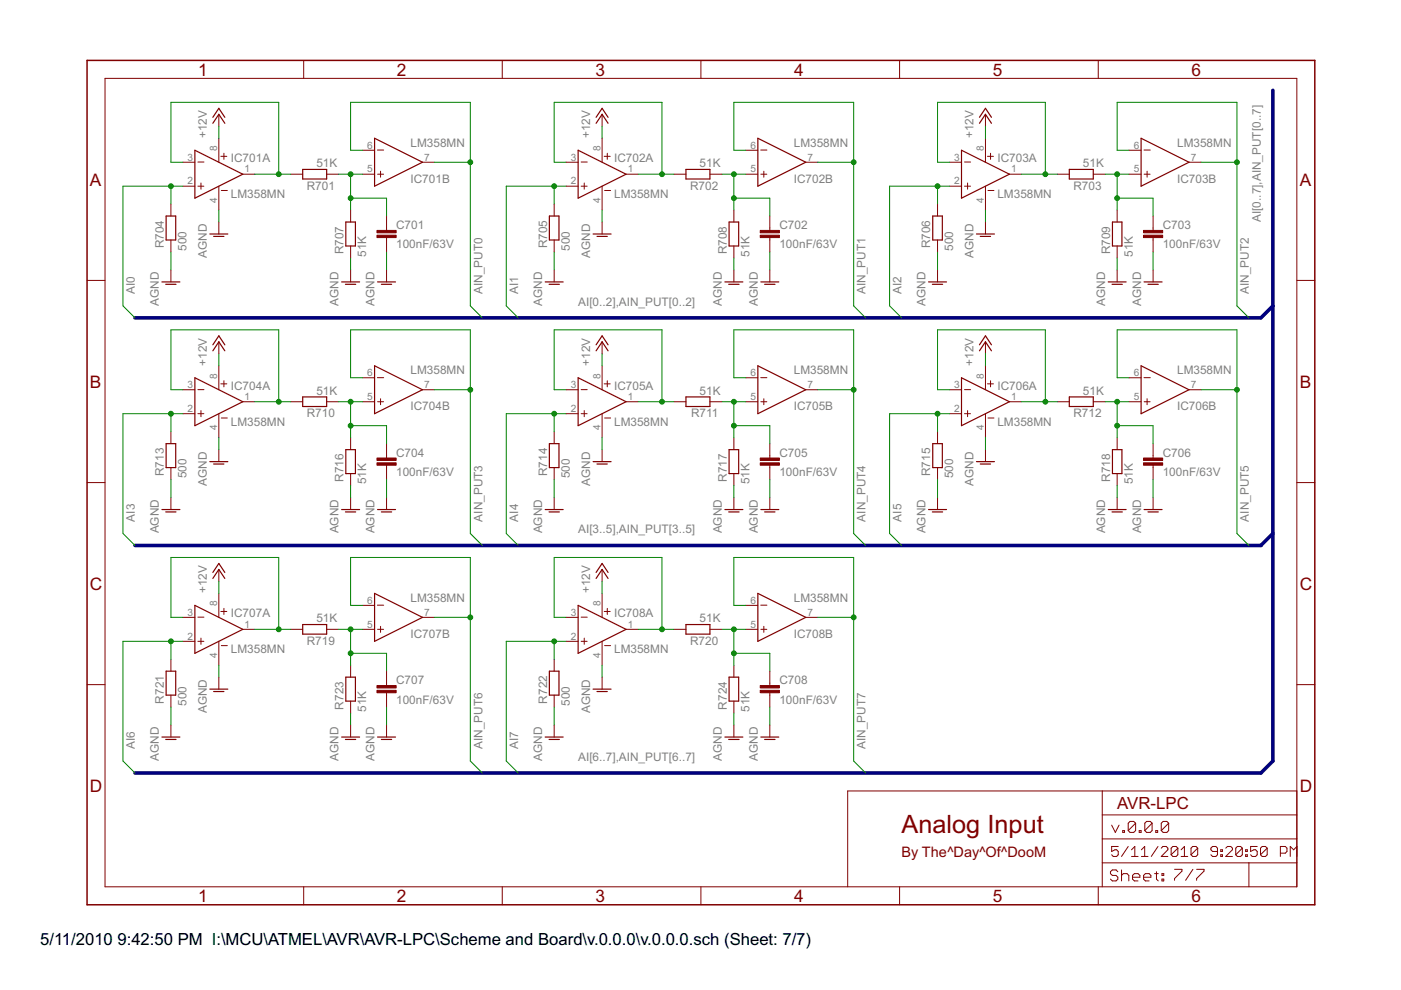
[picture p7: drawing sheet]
<svg xmlns="http://www.w3.org/2000/svg" width="297mm" height="210mm" viewBox="0 0 297 210" stroke-linecap="round" stroke-linejoin="round" font-family="sans-serif">
<g fill="#800000" stroke="#800000" stroke-width=".21">
<path d="M275 182.9v5.1z"/>
<path d="M275 177.9v5z"/>
<path d="M275 172.8v5.1z"/>
<path d="M275 167.7v5.1z"/>
<path d="M179.7 167.7v20.3z"/>
<path d="M179.7 167.7h54z"/>
<path d="M233.7 167.7h41.3z"/>
<path d="M264.8 182.9v5.1z"/>
<path d="M264.8 182.9h10.2z"/>
<path d="M233.7 182.9h31.1z"/>
<path d="M233.7 182.9v5.1z"/>
<path d="M233.7 177.9v5z"/>
<path d="M233.7 177.9h41.3z"/>
<path d="M233.7 172.8v5.1z"/>
<path d="M233.7 172.8h41.3z"/>
<path d="M233.7 167.7v5.1z"/>
<path d="M235.7 174.9l.8 1.6z"/>
<path d="M237.3 174.9l-.8 1.6z"/>
<path d="M238 176.1v.4z"/>
<path d="M238 176.1h.4z"/>
<path d="M238.4 176.1v.4z"/>
<path d="M238 176.5h.4z"/>
<path d="M239.2 174.5v1.6z"/>
<path d="M239.2 174.5l.4-.3z"/>
<path d="M239.6 174.2h.8z"/>
<path d="M240.4 174.2l.4 .3z"/>
<path d="M240.8 174.5v1.6z"/>
<path d="M240.4 176.5l.4-.4z"/>
<path d="M239.6 176.5h.8z"/>
<path d="M239.2 176.1l.4 .4z"/>
<path d="M239.2 176.1l1.6-1.6z"/>
<path d="M241.5 176.1v.4z"/>
<path d="M241.5 176.1h.4z"/>
<path d="M241.9 176.1v.4z"/>
<path d="M241.5 176.5h.4z"/>
<path d="M242.7 174.5v1.6z"/>
<path d="M242.7 174.5l.4-.3z"/>
<path d="M243.1 174.2h.8z"/>
<path d="M243.9 174.2l.4 .3z"/>
<path d="M244.3 174.5v1.6z"/>
<path d="M244.3 176.1l-.4 .4z"/>
<path d="M243.1 176.5h.8z"/>
<path d="M242.7 176.1l.4 .4z"/>
<path d="M244.3 174.5l-1.6 1.6z"/>
<path d="M245 176.1v.4z"/>
<path d="M245 176.1h.4z"/>
<path d="M245.4 176.1v.4z"/>
<path d="M245 176.5h.4z"/>
<path d="M246.2 174.5v1.6z"/>
<path d="M246.2 174.5l.4-.3z"/>
<path d="M246.6 174.2h.8z"/>
<path d="M247.4 174.2l.4 .3z"/>
<path d="M247.8 174.5v1.6z"/>
<path d="M247.8 176.1l-.4 .4z"/>
<path d="M246.6 176.5h.8z"/>
<path d="M246.2 176.1l.4 .4z"/>
<path d="M246.2 176.1l1.6-1.6z"/>
<path d="M235.7 179.5h1.4z"/>
<path d="M235.7 179.5v1z"/>
<path d="M235.7 180.5l.7-.3z"/>
<path d="M236.4 180.2h.3z"/>
<path d="M236.7 180.2l.4 .3z"/>
<path d="M237.1 180.5v.7z"/>
<path d="M237.1 181.2l-.4 .4z"/>
<path d="M236 181.6h.7z"/>
<path d="M235.7 181.2l.3 .4z"/>
<path d="M239.2 179.5l-1.4 2.1z"/>
<path d="M240.6 179.5l-.7 .7z"/>
<path d="M240.6 179.5v2.1z"/>
<path d="M239.9 181.6h1.4z"/>
<path d="M242 180.2l.7-.7z"/>
<path d="M242.7 179.5v2.1z"/>
<path d="M242 181.6h1.4z"/>
<path d="M245.5 179.5l-1.4 2.1z"/>
<path d="M246.2 181.6h1.4z"/>
<path d="M247.6 180.2l-1.4 1.4z"/>
<path d="M247.6 179.8v.4z"/>
<path d="M247.3 179.5l.3 .3z"/>
<path d="M246.5 179.5h.8z"/>
<path d="M246.5 179.5l-.3 .3z"/>
<path d="M248.3 179.8v1.4z"/>
<path d="M248.7 179.5l-.4 .3z"/>
<path d="M248.7 179.5h.7z"/>
<path d="M249.4 179.5l.3 .3z"/>
<path d="M249.7 179.8v1.4z"/>
<path d="M249.7 181.2l-.3 .4z"/>
<path d="M248.7 181.6h.7z"/>
<path d="M248.3 181.2l.4 .4z"/>
<path d="M248.3 181.2l1.4-1.4z"/>
<path d="M251.1 179.5l-.7 .7z"/>
<path d="M251.1 179.5v2.1z"/>
<path d="M250.4 181.6h1.4z"/>
<path d="M252.5 179.8v1.4z"/>
<path d="M252.5 179.8l.4-.3z"/>
<path d="M252.9 179.5h.7z"/>
<path d="M253.6 179.5l.3 .3z"/>
<path d="M253.9 179.8v1.4z"/>
<path d="M253.9 181.2l-.3 .4z"/>
<path d="M252.9 181.6h.7z"/>
<path d="M252.5 181.2l.4 .4z"/>
<path d="M252.5 181.2l1.4-1.4z"/>
<path d="M256.7 181.2l.4 .4z"/>
<path d="M257.1 181.6h.7z"/>
<path d="M258.1 181.2l-.3 .4z"/>
<path d="M258.1 179.8v1.4z"/>
<path d="M257.8 179.5l.3 .3z"/>
<path d="M257.1 179.5h.7z"/>
<path d="M257.1 179.5l-.4 .3z"/>
<path d="M256.7 179.8v.4z"/>
<path d="M256.7 180.2l.4 .3z"/>
<path d="M257.1 180.5h1z"/>
<path d="M258.8 180.2h.4z"/>
<path d="M259.2 180.2v.3z"/>
<path d="M258.8 180.5h.4z"/>
<path d="M258.8 180.2v.3z"/>
<path d="M258.8 181.2h.4z"/>
<path d="M259.2 181.2v.4z"/>
<path d="M258.8 181.6h.4z"/>
<path d="M258.8 181.2v.4z"/>
<path d="M259.9 181.6h1.4z"/>
<path d="M259.9 181.6l1.4-1.4z"/>
<path d="M261.3 179.8v.4z"/>
<path d="M260.9 179.5l.4 .3z"/>
<path d="M260.2 179.5h.7z"/>
<path d="M260.2 179.5l-.3 .3z"/>
<path d="M262 179.8v1.4z"/>
<path d="M262.3 179.5l-.3 .3z"/>
<path d="M262.3 179.5h.7z"/>
<path d="M263 179.5l.4 .3z"/>
<path d="M263.4 179.8v1.4z"/>
<path d="M263.4 181.2l-.4 .4z"/>
<path d="M262.3 181.6h.7z"/>
<path d="M262 181.2l.3 .4z"/>
<path d="M262 181.2l1.4-1.4z"/>
<path d="M264.1 180.2h.4z"/>
<path d="M264.5 180.2v.3z"/>
<path d="M264.1 180.5h.4z"/>
<path d="M264.1 180.2v.3z"/>
<path d="M264.1 181.2h.4z"/>
<path d="M264.5 181.2v.4z"/>
<path d="M264.1 181.6h.4z"/>
<path d="M264.1 181.2v.4z"/>
<path d="M265.2 179.5h1.4z"/>
<path d="M265.2 179.5v1z"/>
<path d="M265.2 180.5l.7-.3z"/>
<path d="M265.9 180.2h.3z"/>
<path d="M266.2 180.2l.4 .3z"/>
<path d="M266.6 180.5v.7z"/>
<path d="M266.6 181.2l-.4 .4z"/>
<path d="M265.5 181.6h.7z"/>
<path d="M265.2 181.2l.3 .4z"/>
<path d="M267.3 179.8v1.4z"/>
<path d="M267.3 179.8l.3-.3z"/>
<path d="M267.6 179.5h.7z"/>
<path d="M268.3 179.5l.4 .3z"/>
<path d="M268.7 179.8v1.4z"/>
<path d="M268.7 181.2l-.4 .4z"/>
<path d="M267.6 181.6h.7z"/>
<path d="M267.3 181.2l.3 .4z"/>
<path d="M267.3 181.2l1.4-1.4z"/>
<path d="M271.5 179.5v2.1z"/>
<path d="M271.5 179.5h1z"/>
<path d="M272.5 179.5l.4 .3z"/>
<path d="M272.9 179.8v.7z"/>
<path d="M272.9 180.5l-.4 .4z"/>
<path d="M271.5 180.9h1z"/>
<path d="M273.6 179.5v2.1z"/>
<path d="M273.6 179.5l.7 .7z"/>
<path d="M275 179.5l-.7 .7z"/>
<path d="M275 179.5v2.1z"/>
<path d="M249 184.3h1.6z"/>
<path d="M250.6 184.3v.4z"/>
<path d="M250.6 184.7l-1.6 1.6z"/>
<path d="M249 186.3v.3z"/>
<path d="M252.9 184.3l-1.5 2.3z"/>
<path d="M253.7 184.3h1.6z"/>
<path d="M255.3 184.3v.4z"/>
<path d="M255.3 184.7l-1.6 1.6z"/>
<path d="M253.7 186.3v.3z"/>
<path d="M236.6 184.4l.4 .4z"/>
<path d="M235.8 184.4h.8z"/>
<path d="M235.4 184.8l.4-.4z"/>
<path d="M235.4 184.8v.4z"/>
<path d="M235.4 185.2l.4 .4z"/>
<path d="M235.8 185.6h.8z"/>
<path d="M236.6 185.6l.4 .4z"/>
<path d="M237 186v.4z"/>
<path d="M237 186.4l-.4 .4z"/>
<path d="M235.8 186.8h.8z"/>
<path d="M235.4 186.4l.4 .4z"/>
<path d="M237.8 184.4v2.4z"/>
<path d="M237.8 185.6l.4-.4z"/>
<path d="M238.2 185.2h.8z"/>
<path d="M239 185.2l.3 .4z"/>
<path d="M239.3 185.6v1.2z"/>
<path d="M240.5 186.8h.8z"/>
<path d="M240.1 186.4l.4 .4z"/>
<path d="M240.1 185.6v.8z"/>
<path d="M240.1 185.6l.4-.4z"/>
<path d="M240.5 185.2h.8z"/>
<path d="M241.3 185.2l.4 .4z"/>
<path d="M241.7 185.6v.4z"/>
<path d="M240.1 186h1.6z"/>
<path d="M242.8 186.8h.8z"/>
<path d="M242.5 186.4l.3 .4z"/>
<path d="M242.5 185.6v.8z"/>
<path d="M242.5 185.6l.3-.4z"/>
<path d="M242.8 185.2h.8z"/>
<path d="M243.6 185.2l.4 .4z"/>
<path d="M244 185.6v.4z"/>
<path d="M242.5 186h1.5z"/>
<path d="M245.2 184.8v1.6z"/>
<path d="M245.2 186.4l.4 .4z"/>
<path d="M244.8 185.2h.8z"/>
<path d="M246.4 185.2h.3z"/>
<path d="M246.7 185.2v.4z"/>
<path d="M246.4 185.6h.3z"/>
<path d="M246.4 185.2v.4z"/>
<path d="M246.4 186.4h.3z"/>
<path d="M246.7 186.4v.4z"/>
<path d="M246.4 186.8h.3z"/>
<path d="M246.4 186.4v.4z"/>
<path d="M22.3 16.6v171.4z"/>
<path d="M18.5 59.5h3.8z"/>
<path d="M18.5 102.3h3.8z"/>
<path d="M18.5 145.2h3.8z"/>
<path d="M22.3 188h252.7z"/>
<path d="M64.4 188v3.8z"/>
<path d="M106.5 188v3.8z"/>
<path d="M148.6 188v3.8z"/>
<path d="M190.7 188v3.8z"/>
<path d="M232.9 188v3.8z"/>
<path d="M275 16.6v171.4z"/>
<path d="M275 59.5h3.8z"/>
<path d="M275 102.3h3.8z"/>
<path d="M275 145.2h3.8z"/>
<path d="M22.3 16.6h252.7z"/>
<path d="M64.4 12.8v3.8z"/>
<path d="M106.5 12.8v3.8z"/>
<path d="M148.6 12.8v3.8z"/>
<path d="M190.7 12.8v3.8z"/>
<path d="M232.9 12.8v3.8z"/>
<path d="M36.2 50.9v2.5z"/>
<path d="M36.2 43.3v2.5z"/>
<path d="M69.3 36.9h2.5z"/>
<path d="M61.6 36.9h2.6z"/>
<path d="M82 45.8v2.5z"/>
<path d="M82 50.9v2.5z"/>
<path d="M82 48.3v.8z"/>
<path d="M82 50.4v.5z"/>
<path d="M74.3 52.2v2.5z"/>
<path d="M74.3 44.5v2.6z"/>
<path d="M74.3 57.2v2.6z"/>
<path d="M82 57.2v2.6z"/>
<path d="M36.2 57.2v2.6z"/>
<path d="M117.5 50.9v2.5z"/>
<path d="M117.5 43.3v2.5z"/>
<path d="M150.5 36.9h2.6z"/>
<path d="M142.9 36.9h2.5z"/>
<path d="M163.2 45.8v2.5z"/>
<path d="M163.2 50.9v2.5z"/>
<path d="M163.2 48.3v.8z"/>
<path d="M163.2 50.4v.5z"/>
<path d="M155.6 52.2v2.5z"/>
<path d="M155.6 44.5v2.6z"/>
<path d="M155.6 57.2v2.6z"/>
<path d="M163.2 57.2v2.6z"/>
<path d="M117.5 57.2v2.6z"/>
<path d="M198.8 50.9v2.5z"/>
<path d="M198.8 43.3v2.5z"/>
<path d="M231.8 36.9h2.5z"/>
<path d="M224.2 36.9h2.5z"/>
<path d="M244.5 45.8v2.5z"/>
<path d="M244.5 50.9v2.5z"/>
<path d="M244.5 48.3v.8z"/>
<path d="M244.5 50.4v.5z"/>
<path d="M236.9 52.2v2.5z"/>
<path d="M236.9 44.5v2.6z"/>
<path d="M236.9 57.2v2.6z"/>
<path d="M244.5 57.2v2.6z"/>
<path d="M198.8 57.2v2.6z"/>
<path d="M36.2 99.1v2.6z"/>
<path d="M36.2 91.5v2.6z"/>
<path d="M69.3 85.2h2.5z"/>
<path d="M61.6 85.2h2.6z"/>
<path d="M82 94.1v2.5z"/>
<path d="M82 99.1v2.6z"/>
<path d="M82 96.6v.8z"/>
<path d="M82 98.6v.5z"/>
<path d="M74.3 100.4v2.6z"/>
<path d="M74.3 92.8v2.5z"/>
<path d="M74.3 105.5v2.5z"/>
<path d="M82 105.5v2.5z"/>
<path d="M36.2 105.5v2.5z"/>
<path d="M117.5 99.1v2.6z"/>
<path d="M117.5 91.5v2.6z"/>
<path d="M150.5 85.2h2.6z"/>
<path d="M142.9 85.2h2.5z"/>
<path d="M163.2 94.1v2.5z"/>
<path d="M163.2 99.1v2.6z"/>
<path d="M163.2 96.6v.8z"/>
<path d="M163.2 98.6v.5z"/>
<path d="M155.6 100.4v2.6z"/>
<path d="M155.6 92.8v2.5z"/>
<path d="M155.6 105.5v2.5z"/>
<path d="M163.2 105.5v2.5z"/>
<path d="M117.5 105.5v2.5z"/>
<path d="M198.8 99.1v2.6z"/>
<path d="M198.8 91.5v2.6z"/>
<path d="M231.8 85.2h2.5z"/>
<path d="M224.2 85.2h2.5z"/>
<path d="M244.5 94.1v2.5z"/>
<path d="M244.5 99.1v2.6z"/>
<path d="M244.5 96.6v.8z"/>
<path d="M244.5 98.6v.5z"/>
<path d="M236.9 100.4v2.6z"/>
<path d="M236.9 92.8v2.5z"/>
<path d="M236.9 105.5v2.5z"/>
<path d="M244.5 105.5v2.5z"/>
<path d="M198.8 105.5v2.5z"/>
<path d="M36.2 147.4v2.5z"/>
<path d="M36.2 139.8v2.5z"/>
<path d="M69.3 133.4h2.5z"/>
<path d="M61.6 133.4h2.6z"/>
<path d="M82 142.3v2.5z"/>
<path d="M82 147.4v2.5z"/>
<path d="M82 144.8v.8z"/>
<path d="M82 146.9v.5z"/>
<path d="M74.3 148.7v2.5z"/>
<path d="M74.3 141.1v2.5z"/>
<path d="M74.3 153.7v2.6z"/>
<path d="M82 153.7v2.6z"/>
<path d="M36.2 153.7v2.6z"/>
<path d="M117.5 147.4v2.5z"/>
<path d="M117.5 139.8v2.5z"/>
<path d="M150.5 133.4h2.6z"/>
<path d="M142.9 133.4h2.5z"/>
<path d="M163.2 142.3v2.5z"/>
<path d="M163.2 147.4v2.5z"/>
<path d="M163.2 144.8v.8z"/>
<path d="M163.2 146.9v.5z"/>
<path d="M155.6 148.7v2.5z"/>
<path d="M155.6 141.1v2.5z"/>
<path d="M155.6 153.7v2.6z"/>
<path d="M163.2 153.7v2.6z"/>
<path d="M117.5 153.7v2.6z"/>
<path d="M46.4 24.2v2.6z"/>
<path d="M46.4 72.5v2.5z"/>
<path d="M127.7 72.5v2.5z"/>
<path d="M208.9 72.5v2.5z"/>
<path d="M46.4 120.7v2.6z"/>
<path d="M127.7 120.7v2.6z"/>
<path d="M127.7 24.2v2.6z"/>
<path d="M208.9 24.2v2.6z"/>
<path d="M46.4 143.6v2.5z"/>
<path d="M127.7 143.6v2.5z"/>
<path d="M127.7 95.3v2.6z"/>
<path d="M46.4 95.3v2.6z"/>
<path d="M208.9 95.3v2.6z"/>
<path d="M208.9 47.1v2.5z"/>
<path d="M127.7 47.1v2.5z"/>
<path d="M46.4 47.1v2.5z"/>
<path d="M38.8 34.4h2.5z"/>
<path d="M38.8 39.5h2.5z"/>
<path d="M51.5 36.9h2.5z"/>
<path d="M46.4 29.3v5.1z"/>
<path d="M46.4 39.5v5z"/>
<path d="M42 39.5h1.2z"/>
<path d="M42.6 38.8v1.3z"/>
<path d="M42 34.4h1.2z"/>
<path d="M46.8 33.1h1.3z"/>
<path d="M47.5 32.5v1.3z"/>
<path d="M46.9 40.4h1.3z"/>
<path d="M76.9 36.9h2.5z"/>
<path d="M76.9 31.9h2.5z"/>
<path d="M89.6 34.4h2.5z"/>
<path d="M80.1 36.9h1.2z"/>
<path d="M80.7 36.3v1.3z"/>
<path d="M80 31.8h1.3z"/>
<path d="M120 34.4h2.6z"/>
<path d="M120 39.5h2.6z"/>
<path d="M132.7 36.9h2.6z"/>
<path d="M127.7 29.3v5.1z"/>
<path d="M127.7 39.5v5z"/>
<path d="M123.2 39.5h1.3z"/>
<path d="M123.9 38.8v1.3z"/>
<path d="M123.2 34.4h1.3z"/>
<path d="M128.1 33.1h1.3z"/>
<path d="M128.8 32.5v1.3z"/>
<path d="M128.2 40.4h1.3z"/>
<path d="M158.1 36.9h2.6z"/>
<path d="M158.1 31.9h2.6z"/>
<path d="M170.8 34.4h2.6z"/>
<path d="M161.3 36.9h1.3z"/>
<path d="M161.9 36.3v1.3z"/>
<path d="M161.3 31.8h1.3z"/>
<path d="M201.3 34.4h2.6z"/>
<path d="M201.3 39.5h2.6z"/>
<path d="M214 36.9h2.6z"/>
<path d="M208.9 29.3v5.1z"/>
<path d="M208.9 39.5v5z"/>
<path d="M204.5 39.5h1.3z"/>
<path d="M205.1 38.8v1.3z"/>
<path d="M204.5 34.4h1.3z"/>
<path d="M209.4 33.1h1.2z"/>
<path d="M210 32.5v1.3z"/>
<path d="M209.5 40.4h1.2z"/>
<path d="M239.4 36.9h2.5z"/>
<path d="M239.4 31.9h2.5z"/>
<path d="M252.1 34.4h2.5z"/>
<path d="M242.6 36.9h1.2z"/>
<path d="M243.2 36.3v1.3z"/>
<path d="M242.5 31.8h1.4z"/>
<path d="M38.8 82.6h2.5z"/>
<path d="M38.8 87.7h2.5z"/>
<path d="M51.5 85.2h2.5z"/>
<path d="M46.4 77.6v5z"/>
<path d="M46.4 87.7v5.1z"/>
<path d="M42 87.7h1.2z"/>
<path d="M42.6 87.1v1.2z"/>
<path d="M42 82.6h1.2z"/>
<path d="M46.8 81.4h1.3z"/>
<path d="M47.5 80.7v1.3z"/>
<path d="M46.9 88.6h1.3z"/>
<path d="M76.9 85.2h2.5z"/>
<path d="M76.9 80.1h2.5z"/>
<path d="M89.6 82.6h2.5z"/>
<path d="M80.1 85.2h1.2z"/>
<path d="M80.7 84.5v1.3z"/>
<path d="M80 80.1h1.3z"/>
<path d="M120 82.6h2.6z"/>
<path d="M120 87.7h2.6z"/>
<path d="M132.7 85.2h2.6z"/>
<path d="M127.7 77.6v5z"/>
<path d="M127.7 87.7v5.1z"/>
<path d="M123.2 87.7h1.3z"/>
<path d="M123.9 87.1v1.2z"/>
<path d="M123.2 82.6h1.3z"/>
<path d="M128.1 81.4h1.3z"/>
<path d="M128.8 80.7v1.3z"/>
<path d="M128.2 88.6h1.3z"/>
<path d="M158.1 85.2h2.6z"/>
<path d="M158.1 80.1h2.6z"/>
<path d="M170.8 82.6h2.6z"/>
<path d="M161.3 85.2h1.3z"/>
<path d="M161.9 84.5v1.3z"/>
<path d="M161.3 80.1h1.3z"/>
<path d="M201.3 82.6h2.6z"/>
<path d="M201.3 87.7h2.6z"/>
<path d="M214 85.2h2.6z"/>
<path d="M208.9 77.6v5z"/>
<path d="M208.9 87.7v5.1z"/>
<path d="M204.5 87.7h1.3z"/>
<path d="M205.1 87.1v1.2z"/>
<path d="M204.5 82.6h1.3z"/>
<path d="M209.4 81.4h1.2z"/>
<path d="M210 80.7v1.3z"/>
<path d="M209.5 88.6h1.2z"/>
<path d="M239.4 85.2h2.5z"/>
<path d="M239.4 80.1h2.5z"/>
<path d="M252.1 82.6h2.5z"/>
<path d="M242.6 85.2h1.2z"/>
<path d="M243.2 84.5v1.3z"/>
<path d="M242.5 80.1h1.4z"/>
<path d="M38.8 130.9h2.5z"/>
<path d="M38.8 136h2.5z"/>
<path d="M51.5 133.4h2.5z"/>
<path d="M46.4 125.8v5.1z"/>
<path d="M46.4 136v5.1z"/>
<path d="M42 136h1.2z"/>
<path d="M42.6 135.3v1.3z"/>
<path d="M42 130.9h1.2z"/>
<path d="M46.8 129.6h1.3z"/>
<path d="M47.5 129v1.3z"/>
<path d="M46.9 136.9h1.3z"/>
<path d="M76.9 133.4h2.5z"/>
<path d="M76.9 128.4h2.5z"/>
<path d="M89.6 130.9h2.5z"/>
<path d="M80.1 133.4h1.2z"/>
<path d="M80.7 132.8v1.3z"/>
<path d="M80 128.3h1.3z"/>
<path d="M120 130.9h2.6z"/>
<path d="M120 136h2.6z"/>
<path d="M132.7 133.4h2.6z"/>
<path d="M127.7 125.8v5.1z"/>
<path d="M127.7 136v5.1z"/>
<path d="M123.2 136h1.3z"/>
<path d="M123.9 135.3v1.3z"/>
<path d="M123.2 130.9h1.3z"/>
<path d="M128.1 129.6h1.3z"/>
<path d="M128.8 129v1.3z"/>
<path d="M128.2 136.9h1.3z"/>
<path d="M158.1 133.4h2.6z"/>
<path d="M158.1 128.4h2.6z"/>
<path d="M170.8 130.9h2.6z"/>
<path d="M161.3 133.4h1.3z"/>
<path d="M161.9 132.8v1.3z"/>
<path d="M161.3 128.3h1.3z"/>
</g>
<g fill="#800000" stroke="#800000" stroke-width=".32">
<path d="M18.5 12.8v179z"/>
<path d="M18.5 191.8h260.3z"/>
<path d="M278.8 12.8v179z"/>
<path d="M18.5 12.8h260.3z"/>
</g>
<g fill="#800000" stroke="#800000" stroke-width=".25">
<path d="M35.2 45.8v5.1z"/>
<path d="M35.2 45.8h2.1z"/>
<path d="M37.3 45.8v5.1z"/>
<path d="M35.2 50.9h2.1z"/>
<path d="M64.2 38h5.1z"/>
<path d="M64.2 35.9v2.1z"/>
<path d="M64.2 35.9h5.1z"/>
<path d="M69.3 35.9v2.1z"/>
<path d="M73.3 47.1v5.1z"/>
<path d="M73.3 47.1h2.1z"/>
<path d="M75.4 47.1v5.1z"/>
<path d="M73.3 52.2h2.1z"/>
<path d="M72.4 59.8h3.8z"/>
<path d="M73.2 60.3h2.2z"/>
<path d="M80.1 59.8h3.8z"/>
<path d="M80.9 60.3h2.1z"/>
<path d="M34.3 59.8h3.8z"/>
<path d="M35.1 60.3h2.2z"/>
<path d="M116.5 45.8v5.1z"/>
<path d="M116.5 45.8h2z"/>
<path d="M118.5 45.8v5.1z"/>
<path d="M116.5 50.9h2z"/>
<path d="M145.4 38h5.1z"/>
<path d="M145.4 35.9v2.1z"/>
<path d="M145.4 35.9h5.1z"/>
<path d="M150.5 35.9v2.1z"/>
<path d="M154.6 47.1v5.1z"/>
<path d="M154.6 47.1h2z"/>
<path d="M156.6 47.1v5.1z"/>
<path d="M154.6 52.2h2z"/>
<path d="M153.7 59.8h3.8z"/>
<path d="M154.5 60.3h2.2z"/>
<path d="M161.3 59.8h3.8z"/>
<path d="M162.1 60.3h2.2z"/>
<path d="M115.6 59.8h3.8z"/>
<path d="M116.4 60.3h2.2z"/>
<path d="M197.8 45.8v5.1z"/>
<path d="M197.8 45.8h2z"/>
<path d="M199.8 45.8v5.1z"/>
<path d="M197.8 50.9h2z"/>
<path d="M226.7 38h5.1z"/>
<path d="M226.7 35.9v2.1z"/>
<path d="M226.7 35.9h5.1z"/>
<path d="M231.8 35.9v2.1z"/>
<path d="M235.9 47.1v5.1z"/>
<path d="M235.9 47.1h2z"/>
<path d="M237.9 47.1v5.1z"/>
<path d="M235.9 52.2h2z"/>
<path d="M235 59.8h3.8z"/>
<path d="M235.8 60.3h2.2z"/>
<path d="M242.6 59.8h3.8z"/>
<path d="M243.4 60.3h2.2z"/>
<path d="M196.9 59.8h3.8z"/>
<path d="M197.7 60.3h2.2z"/>
<path d="M35.2 94.1v5z"/>
<path d="M35.2 94.1h2.1z"/>
<path d="M37.3 94.1v5z"/>
<path d="M35.2 99.1h2.1z"/>
<path d="M64.2 86.2h5.1z"/>
<path d="M64.2 84.2v2z"/>
<path d="M64.2 84.2h5.1z"/>
<path d="M69.3 84.2v2z"/>
<path d="M73.3 95.3v5.1z"/>
<path d="M73.3 95.3h2.1z"/>
<path d="M75.4 95.3v5.1z"/>
<path d="M73.3 100.4h2.1z"/>
<path d="M72.4 108h3.8z"/>
<path d="M73.2 108.5h2.2z"/>
<path d="M80.1 108h3.8z"/>
<path d="M80.9 108.5h2.1z"/>
<path d="M34.3 108h3.8z"/>
<path d="M35.1 108.5h2.2z"/>
<path d="M116.5 94.1v5z"/>
<path d="M116.5 94.1h2z"/>
<path d="M118.5 94.1v5z"/>
<path d="M116.5 99.1h2z"/>
<path d="M145.4 86.2h5.1z"/>
<path d="M145.4 84.2v2z"/>
<path d="M145.4 84.2h5.1z"/>
<path d="M150.5 84.2v2z"/>
<path d="M154.6 95.3v5.1z"/>
<path d="M154.6 95.3h2z"/>
<path d="M156.6 95.3v5.1z"/>
<path d="M154.6 100.4h2z"/>
<path d="M153.7 108h3.8z"/>
<path d="M154.5 108.5h2.2z"/>
<path d="M161.3 108h3.8z"/>
<path d="M162.1 108.5h2.2z"/>
<path d="M115.6 108h3.8z"/>
<path d="M116.4 108.5h2.2z"/>
<path d="M197.8 94.1v5z"/>
<path d="M197.8 94.1h2z"/>
<path d="M199.8 94.1v5z"/>
<path d="M197.8 99.1h2z"/>
<path d="M226.7 86.2h5.1z"/>
<path d="M226.7 84.2v2z"/>
<path d="M226.7 84.2h5.1z"/>
<path d="M231.8 84.2v2z"/>
<path d="M235.9 95.3v5.1z"/>
<path d="M235.9 95.3h2z"/>
<path d="M237.9 95.3v5.1z"/>
<path d="M235.9 100.4h2z"/>
<path d="M235 108h3.8z"/>
<path d="M235.8 108.5h2.2z"/>
<path d="M242.6 108h3.8z"/>
<path d="M243.4 108.5h2.2z"/>
<path d="M196.9 108h3.8z"/>
<path d="M197.7 108.5h2.2z"/>
<path d="M35.2 142.3v5.1z"/>
<path d="M35.2 142.3h2.1z"/>
<path d="M37.3 142.3v5.1z"/>
<path d="M35.2 147.4h2.1z"/>
<path d="M64.2 134.5h5.1z"/>
<path d="M64.2 132.4v2.1z"/>
<path d="M64.2 132.4h5.1z"/>
<path d="M69.3 132.4v2.1z"/>
<path d="M73.3 143.6v5.1z"/>
<path d="M73.3 143.6h2.1z"/>
<path d="M75.4 143.6v5.1z"/>
<path d="M73.3 148.7h2.1z"/>
<path d="M72.4 156.3h3.8z"/>
<path d="M73.2 156.8h2.2z"/>
<path d="M80.1 156.3h3.8z"/>
<path d="M80.9 156.8h2.1z"/>
<path d="M34.3 156.3h3.8z"/>
<path d="M35.1 156.8h2.2z"/>
<path d="M116.5 142.3v5.1z"/>
<path d="M116.5 142.3h2z"/>
<path d="M118.5 142.3v5.1z"/>
<path d="M116.5 147.4h2z"/>
<path d="M145.4 134.5h5.1z"/>
<path d="M145.4 132.4v2.1z"/>
<path d="M145.4 132.4h5.1z"/>
<path d="M150.5 132.4v2.1z"/>
<path d="M154.6 143.6v5.1z"/>
<path d="M154.6 143.6h2z"/>
<path d="M156.6 143.6v5.1z"/>
<path d="M154.6 148.7h2z"/>
<path d="M153.7 156.3h3.8z"/>
<path d="M154.5 156.8h2.2z"/>
<path d="M161.3 156.3h3.8z"/>
<path d="M162.1 156.8h2.2z"/>
<path d="M115.6 156.3h3.8z"/>
<path d="M116.4 156.8h2.2z"/>
<path d="M46.4 24.2l1.3 1.9z"/>
<path d="M46.4 24.2l-1.3 1.9z"/>
<path d="M46.4 23l1.3 1.9z"/>
<path d="M46.4 23l-1.3 1.9z"/>
<path d="M46.4 72.5l1.3 1.9z"/>
<path d="M46.4 72.5l-1.3 1.9z"/>
<path d="M46.4 71.2l1.3 1.9z"/>
<path d="M46.4 71.2l-1.3 1.9z"/>
<path d="M127.7 72.5l1.2 1.9z"/>
<path d="M127.7 72.5l-1.3 1.9z"/>
<path d="M127.7 71.2l1.2 1.9z"/>
<path d="M127.7 71.2l-1.3 1.9z"/>
<path d="M208.9 72.5l1.3 1.9z"/>
<path d="M208.9 72.5l-1.2 1.9z"/>
<path d="M208.9 71.2l1.3 1.9z"/>
<path d="M208.9 71.2l-1.2 1.9z"/>
<path d="M46.4 120.7l1.3 1.9z"/>
<path d="M46.4 120.7l-1.3 1.9z"/>
<path d="M46.4 119.5l1.3 1.9z"/>
<path d="M46.4 119.5l-1.3 1.9z"/>
<path d="M127.7 120.7l1.2 1.9z"/>
<path d="M127.7 120.7l-1.3 1.9z"/>
<path d="M127.7 119.5l1.2 1.9z"/>
<path d="M127.7 119.5l-1.3 1.9z"/>
<path d="M127.7 24.2l1.2 1.9z"/>
<path d="M127.7 24.2l-1.3 1.9z"/>
<path d="M127.7 23l1.2 1.9z"/>
<path d="M127.7 23l-1.3 1.9z"/>
<path d="M208.9 24.2l1.3 1.9z"/>
<path d="M208.9 24.2l-1.2 1.9z"/>
<path d="M208.9 23l1.3 1.9z"/>
<path d="M208.9 23l-1.2 1.9z"/>
<path d="M44.5 146.1h3.8z"/>
<path d="M45.3 146.6h2.2z"/>
<path d="M125.8 146.1h3.8z"/>
<path d="M126.6 146.6h2.2z"/>
<path d="M125.8 97.9h3.8z"/>
<path d="M126.6 98.4h2.2z"/>
<path d="M44.5 97.9h3.8z"/>
<path d="M45.3 98.4h2.2z"/>
<path d="M207 97.9h3.8z"/>
<path d="M207.8 98.4h2.2z"/>
<path d="M207 49.6h3.8z"/>
<path d="M207.8 50.1h2.2z"/>
<path d="M125.8 49.6h3.8z"/>
<path d="M126.6 50.1h2.2z"/>
<path d="M44.5 49.6h3.8z"/>
<path d="M45.3 50.1h2.2z"/>
<path d="M41.3 31.9v10.1z"/>
<path d="M41.3 31.9l10.2 5z"/>
<path d="M41.3 42l10.2-5.1z"/>
<path d="M79.4 29.3v10.2z"/>
<path d="M79.4 39.5l10.2-5.1z"/>
<path d="M79.4 29.3l10.2 5.1z"/>
<path d="M122.6 31.9v10.1z"/>
<path d="M122.6 31.9l10.1 5z"/>
<path d="M122.6 42l10.1-5.1z"/>
<path d="M160.7 29.3v10.2z"/>
<path d="M160.7 39.5l10.1-5.1z"/>
<path d="M160.7 29.3l10.1 5.1z"/>
<path d="M203.9 31.9v10.1z"/>
<path d="M203.9 31.9l10.1 5z"/>
<path d="M203.9 42l10.1-5.1z"/>
<path d="M241.9 29.3v10.2z"/>
<path d="M241.9 39.5l10.2-5.1z"/>
<path d="M241.9 29.3l10.2 5.1z"/>
<path d="M41.3 80.1v10.2z"/>
<path d="M41.3 80.1l10.2 5.1z"/>
<path d="M41.3 90.3l10.2-5.1z"/>
<path d="M79.4 77.6v10.1z"/>
<path d="M79.4 87.7l10.2-5.1z"/>
<path d="M79.4 77.6l10.2 5z"/>
<path d="M122.6 80.1v10.2z"/>
<path d="M122.6 80.1l10.1 5.1z"/>
<path d="M122.6 90.3l10.1-5.1z"/>
<path d="M160.7 77.6v10.1z"/>
<path d="M160.7 87.7l10.1-5.1z"/>
<path d="M160.7 77.6l10.1 5z"/>
<path d="M203.9 80.1v10.2z"/>
<path d="M203.9 80.1l10.1 5.1z"/>
<path d="M203.9 90.3l10.1-5.1z"/>
<path d="M241.9 77.6v10.1z"/>
<path d="M241.9 87.7l10.2-5.1z"/>
<path d="M241.9 77.6l10.2 5z"/>
<path d="M41.3 128.4v10.1z"/>
<path d="M41.3 128.4l10.2 5z"/>
<path d="M41.3 138.5l10.2-5.1z"/>
<path d="M79.4 125.8v10.2z"/>
<path d="M79.4 136l10.2-5.1z"/>
<path d="M79.4 125.8l10.2 5.1z"/>
<path d="M122.6 128.4v10.1z"/>
<path d="M122.6 128.4l10.1 5z"/>
<path d="M122.6 138.5l10.1-5.1z"/>
<path d="M160.7 125.8v10.2z"/>
<path d="M160.7 136l10.1-5.1z"/>
<path d="M160.7 125.8l10.1 5.1z"/>
</g>
<g fill="#800000" stroke="#800000" stroke-width=".21">
<path d="M79.9 49.9h4.1v.5h-4.1z"/>
<path d="M79.9 48.9h4.1v.5h-4.1z"/>
<path d="M161.2 49.9h4v.5h-4z"/>
<path d="M161.2 48.9h4v.5h-4z"/>
<path d="M242.4 49.9h4.1v.5h-4.1z"/>
<path d="M242.4 48.9h4.1v.5h-4.1z"/>
<path d="M79.9 98.1h4.1v.5h-4.1z"/>
<path d="M79.9 97.1h4.1v.5h-4.1z"/>
<path d="M161.2 98.1h4v.5h-4z"/>
<path d="M161.2 97.1h4v.5h-4z"/>
<path d="M242.4 98.1h4.1v.5h-4.1z"/>
<path d="M242.4 97.1h4.1v.5h-4.1z"/>
<path d="M79.9 146.4h4.1v.5h-4.1z"/>
<path d="M79.9 145.4h4.1v.5h-4.1z"/>
<path d="M161.2 146.4h4v.5h-4z"/>
<path d="M161.2 145.4h4v.5h-4z"/>
</g>
<g fill="#000080" stroke="#000080" stroke-width=".76">
<path d="M28.6 67.4h238.7z"/>
<path d="M28.6 115.7h238.7z"/>
<path d="M267.3 115.7l2.6-2.6z"/>
<path d="M28.6 163.9h238.7z"/>
<path d="M267.3 163.9l2.6-2.5z"/>
<path d="M269.9 19.2v45.7z"/>
<path d="M269.9 64.9v96.5z"/>
<path d="M267.3 67.4l2.6-2.5z"/>
</g>
<g fill="#008000" stroke="#008000" stroke-width=".21">
<path d="M36.2 53.4v3.8z"/>
<path d="M74.3 54.7v2.5z"/>
<path d="M82 53.4v3.8z"/>
<path d="M117.5 53.4v3.8z"/>
<path d="M155.6 54.7v2.5z"/>
<path d="M163.2 53.4v3.8z"/>
<path d="M198.8 53.4v3.8z"/>
<path d="M244.5 53.4v3.8z"/>
<path d="M236.9 54.7v2.5z"/>
<path d="M36.2 101.7v3.8z"/>
<path d="M74.3 103v2.5z"/>
<path d="M82 101.7v3.8z"/>
<path d="M117.5 101.7v3.8z"/>
<path d="M155.6 103v2.5z"/>
<path d="M163.2 101.7v3.8z"/>
<path d="M198.8 101.7v3.8z"/>
<path d="M236.9 103v2.5z"/>
<path d="M244.5 101.7v3.8z"/>
<path d="M36.2 149.9v3.8z"/>
<path d="M74.3 151.2v2.5z"/>
<path d="M82 149.9v3.8z"/>
<path d="M117.5 149.9v3.8z"/>
<path d="M163.2 149.9v3.8z"/>
<path d="M155.6 151.2v2.5z"/>
<path d="M46.4 92.8v2.5z"/>
<path d="M46.4 141.1v2.5z"/>
<path d="M127.7 141.1v2.5z"/>
<path d="M127.7 92.8v2.5z"/>
<path d="M208.9 92.8v2.5z"/>
<path d="M208.9 44.5v2.6z"/>
<path d="M127.7 44.5v2.6z"/>
<path d="M46.4 44.5v2.6z"/>
<path d="M71.8 36.9h2.5z"/>
<path d="M74.3 36.9h2.6z"/>
<path d="M74.3 42v2.5z"/>
<path d="M74.3 36.9v5.1z"/>
<path d="M82 42v3.8z"/>
<path d="M74.3 42h7.7z"/>
<path d="M117.5 34.4h2.5z"/>
<path d="M117.5 21.7v12.7z"/>
<path d="M140.4 36.9h2.5z"/>
<path d="M135.3 36.9h5.1z"/>
<path d="M117.5 21.7h22.9z"/>
<path d="M140.4 21.7v15.2z"/>
<path d="M153.1 36.9h2.5z"/>
<path d="M155.6 36.9h2.5z"/>
<path d="M155.6 42v2.5z"/>
<path d="M155.6 36.9v5.1z"/>
<path d="M155.6 42h7.6z"/>
<path d="M163.2 42v3.8z"/>
<path d="M198.8 34.4h2.5z"/>
<path d="M198.8 21.7v12.7z"/>
<path d="M198.8 21.7h22.8z"/>
<path d="M221.6 36.9h2.6z"/>
<path d="M216.6 36.9h5z"/>
<path d="M221.6 21.7v15.2z"/>
<path d="M236.9 42v2.5z"/>
<path d="M236.9 36.9v5.1z"/>
<path d="M234.3 36.9h2.6z"/>
<path d="M236.9 36.9h2.5z"/>
<path d="M236.9 42h7.6z"/>
<path d="M244.5 42v3.8z"/>
<path d="M36.2 82.6h2.6z"/>
<path d="M36.2 69.9v12.7z"/>
<path d="M59.1 85.2h2.5z"/>
<path d="M54 85.2h5.1z"/>
<path d="M36.2 69.9h22.9z"/>
<path d="M59.1 69.9v15.3z"/>
<path d="M71.8 85.2h2.5z"/>
<path d="M74.3 85.2h2.6z"/>
<path d="M74.3 90.3v2.5z"/>
<path d="M74.3 85.2v5.1z"/>
<path d="M82 90.3v3.8z"/>
<path d="M74.3 90.3h7.7z"/>
<path d="M117.5 82.6h2.5z"/>
<path d="M117.5 69.9v12.7z"/>
<path d="M117.5 69.9h22.9z"/>
<path d="M140.4 85.2h2.5z"/>
<path d="M135.3 85.2h5.1z"/>
<path d="M140.4 69.9v15.3z"/>
<path d="M153.1 85.2h2.5z"/>
<path d="M155.6 85.2h2.5z"/>
<path d="M155.6 85.2v5.1z"/>
<path d="M155.6 90.3v2.5z"/>
<path d="M155.6 90.3h7.6z"/>
<path d="M163.2 90.3v3.8z"/>
<path d="M198.8 82.6h2.5z"/>
<path d="M198.8 69.9v12.7z"/>
<path d="M198.8 69.9h22.8z"/>
<path d="M221.6 85.2h2.6z"/>
<path d="M216.6 85.2h5z"/>
<path d="M221.6 69.9v15.3z"/>
<path d="M244.5 90.3v3.8z"/>
<path d="M236.9 90.3v2.5z"/>
<path d="M236.9 85.2v5.1z"/>
<path d="M234.3 85.2h2.6z"/>
<path d="M236.9 85.2h2.5z"/>
<path d="M236.9 90.3h7.6z"/>
<path d="M71.8 133.4h2.5z"/>
<path d="M74.3 133.4h2.6z"/>
<path d="M74.3 138.5v2.6z"/>
<path d="M74.3 133.4v5.1z"/>
<path d="M82 138.5v3.8z"/>
<path d="M74.3 138.5h7.7z"/>
<path d="M117.5 130.9h2.5z"/>
<path d="M117.5 118.2v12.7z"/>
<path d="M117.5 118.2h22.9z"/>
<path d="M140.4 133.4h2.5z"/>
<path d="M135.3 133.4h5.1z"/>
<path d="M140.4 118.2v15.2z"/>
<path d="M153.1 133.4h2.5z"/>
<path d="M155.6 133.4h2.5z"/>
<path d="M155.6 133.4v5.1z"/>
<path d="M155.6 138.5v2.6z"/>
<path d="M155.6 138.5h7.6z"/>
<path d="M163.2 138.5v3.8z"/>
<path d="M26.1 64.9l2.5 2.5z"/>
<path d="M26.1 39.5v25.4z"/>
<path d="M36.2 39.5v3.8z"/>
<path d="M36.2 39.5h2.6z"/>
<path d="M26.1 39.5h10.1z"/>
<path d="M99.7 64.9l2.6 2.5z"/>
<path d="M74.3 31.9h2.6z"/>
<path d="M74.3 21.7v10.2z"/>
<path d="M74.3 21.7h25.4z"/>
<path d="M99.7 21.7v12.7z"/>
<path d="M92.1 34.4h7.6z"/>
<path d="M99.7 34.4v30.5z"/>
<path d="M117.5 39.5v3.8z"/>
<path d="M117.5 39.5h2.5z"/>
<path d="M107.3 39.5h10.2z"/>
<path d="M107.3 39.5v25.4z"/>
<path d="M107.3 64.9l2.6 2.5z"/>
<path d="M173.4 34.4h7.6z"/>
<path d="M181 21.7v12.7z"/>
<path d="M155.6 31.9h2.5z"/>
<path d="M155.6 21.7v10.2z"/>
<path d="M155.6 21.7h25.4z"/>
<path d="M181 34.4v30.5z"/>
<path d="M181 64.9l2.5 2.5z"/>
<path d="M188.6 39.5v25.4z"/>
<path d="M198.8 39.5v3.8z"/>
<path d="M198.8 39.5h2.5z"/>
<path d="M188.6 39.5h10.2z"/>
<path d="M188.6 64.9l2.6 2.5z"/>
<path d="M236.9 31.9h2.5z"/>
<path d="M236.9 21.7v10.2z"/>
<path d="M236.9 21.7h25.4z"/>
<path d="M262.3 21.7v12.7z"/>
<path d="M254.6 34.4h7.7z"/>
<path d="M262.3 34.4v30.5z"/>
<path d="M262.3 64.9l2.5 2.5z"/>
<path d="M26.1 113.1l2.5 2.6z"/>
<path d="M26.1 87.7v25.4z"/>
<path d="M36.2 87.7v3.8z"/>
<path d="M36.2 87.7h2.6z"/>
<path d="M26.1 87.7h10.1z"/>
<path d="M99.7 113.1l2.6 2.6z"/>
<path d="M74.3 80.1h2.6z"/>
<path d="M74.3 69.9v10.2z"/>
<path d="M74.3 69.9h25.4z"/>
<path d="M99.7 69.9v12.7z"/>
<path d="M92.1 82.6h7.6z"/>
<path d="M99.7 82.6v30.5z"/>
<path d="M107.3 113.1l2.6 2.6z"/>
<path d="M107.3 87.7v25.4z"/>
<path d="M117.5 87.7v3.8z"/>
<path d="M117.5 87.7h2.5z"/>
<path d="M107.3 87.7h10.2z"/>
<path d="M181 113.1l2.5 2.6z"/>
<path d="M155.6 80.1h2.5z"/>
<path d="M155.6 69.9v10.2z"/>
<path d="M155.6 69.9h25.4z"/>
<path d="M181 69.9v12.7z"/>
<path d="M173.4 82.6h7.6z"/>
<path d="M181 82.6v30.5z"/>
<path d="M188.6 113.1l2.6 2.6z"/>
<path d="M188.6 87.7v25.4z"/>
<path d="M198.8 87.7v3.8z"/>
<path d="M198.8 87.7h2.5z"/>
<path d="M188.6 87.7h10.2z"/>
<path d="M262.3 113.1l2.5 2.6z"/>
<path d="M236.9 80.1h2.5z"/>
<path d="M236.9 69.9v10.2z"/>
<path d="M236.9 69.9h25.4z"/>
<path d="M262.3 69.9v12.7z"/>
<path d="M254.6 82.6h7.7z"/>
<path d="M262.3 82.6v30.5z"/>
<path d="M36.2 136v3.8z"/>
<path d="M36.2 136h2.6z"/>
<path d="M26.1 136h10.1z"/>
<path d="M26.1 136v25.4z"/>
<path d="M26.1 161.4l2.5 2.5z"/>
<path d="M99.7 161.4l2.6 2.5z"/>
<path d="M74.3 128.4h2.6z"/>
<path d="M74.3 118.2v10.2z"/>
<path d="M74.3 118.2h25.4z"/>
<path d="M99.7 118.2v12.7z"/>
<path d="M92.1 130.9h7.6z"/>
<path d="M99.7 130.9v30.5z"/>
<path d="M107.3 161.4l2.6 2.5z"/>
<path d="M107.3 136v25.4z"/>
<path d="M117.5 136v3.8z"/>
<path d="M117.5 136h2.5z"/>
<path d="M107.3 136h10.2z"/>
<path d="M181 161.4l2.5 2.5z"/>
<path d="M181 130.9v30.5z"/>
<path d="M155.6 128.4h2.5z"/>
<path d="M155.6 118.2v10.2z"/>
<path d="M155.6 118.2h25.4z"/>
<path d="M181 118.2v12.7z"/>
<path d="M173.4 130.9h7.6z"/>
<path d="M36.2 34.4h2.6z"/>
<path d="M36.2 21.7v12.7z"/>
<path d="M54 36.9h5.1z"/>
<path d="M59.1 36.9h2.5z"/>
<path d="M36.2 21.7h22.9z"/>
<path d="M59.1 21.7v15.2z"/>
<path d="M36.2 130.9h2.6z"/>
<path d="M36.2 118.2v12.7z"/>
<path d="M36.2 118.2h22.9z"/>
<path d="M59.1 133.4h2.5z"/>
<path d="M54 133.4h5.1z"/>
<path d="M59.1 118.2v15.2z"/>
<path d="M46.4 26.8v2.5z"/>
<path d="M127.7 26.8v2.5z"/>
<path d="M208.9 26.8v2.5z"/>
<path d="M46.4 75v2.6z"/>
<path d="M127.7 75v2.6z"/>
<path d="M208.9 75v2.6z"/>
<path d="M127.7 123.3v2.5z"/>
<path d="M46.4 123.3v2.5z"/>
<circle cx="74.3" cy="36.9" r=".51"/>
<circle cx="74.3" cy="42" r=".51"/>
<circle cx="140.4" cy="36.9" r=".51"/>
<circle cx="155.6" cy="36.9" r=".51"/>
<circle cx="155.6" cy="42" r=".51"/>
<circle cx="221.6" cy="36.9" r=".51"/>
<circle cx="236.9" cy="42" r=".51"/>
<circle cx="236.9" cy="36.9" r=".51"/>
<circle cx="59.1" cy="85.2" r=".51"/>
<circle cx="74.3" cy="85.2" r=".51"/>
<circle cx="74.3" cy="90.3" r=".51"/>
<circle cx="140.4" cy="85.2" r=".51"/>
<circle cx="155.6" cy="90.3" r=".51"/>
<circle cx="155.6" cy="85.2" r=".51"/>
<circle cx="221.6" cy="85.2" r=".51"/>
<circle cx="236.9" cy="85.2" r=".51"/>
<circle cx="236.9" cy="90.3" r=".51"/>
<circle cx="74.3" cy="138.5" r=".51"/>
<circle cx="74.3" cy="133.4" r=".51"/>
<circle cx="140.4" cy="133.4" r=".51"/>
<circle cx="155.6" cy="138.5" r=".51"/>
<circle cx="155.6" cy="133.4" r=".51"/>
<circle cx="36.2" cy="39.5" r=".51"/>
<circle cx="99.7" cy="34.4" r=".51"/>
<circle cx="117.5" cy="39.5" r=".51"/>
<circle cx="181" cy="34.4" r=".51"/>
<circle cx="198.8" cy="39.5" r=".51"/>
<circle cx="262.3" cy="34.4" r=".51"/>
<circle cx="36.2" cy="87.7" r=".51"/>
<circle cx="99.7" cy="82.6" r=".51"/>
<circle cx="117.5" cy="87.7" r=".51"/>
<circle cx="181" cy="82.6" r=".51"/>
<circle cx="198.8" cy="87.7" r=".51"/>
<circle cx="262.3" cy="82.6" r=".51"/>
<circle cx="36.2" cy="136" r=".51"/>
<circle cx="99.7" cy="130.9" r=".51"/>
<circle cx="117.5" cy="136" r=".51"/>
<circle cx="181" cy="130.9" r=".51"/>
<circle cx="59.1" cy="36.9" r=".51"/>
<circle cx="59.1" cy="133.4" r=".51"/>
</g>
<text font-size="6" fill="#800000" x="191.2" y="176.6">Analog Input</text>
<g font-size="4.1" fill="#800000">
<text x="42" y="16">1</text>
<text x="84.1" y="16">2</text>
<text x="126.3" y="16">3</text>
<text x="168.4" y="16">4</text>
<text x="210.5" y="16">5</text>
<text x="252.6" y="16">6</text>
<text x="19.1" y="39.3">A</text>
<text x="275.6" y="39.3">A</text>
<text x="19.1" y="82.2">B</text>
<text x="275.6" y="82.2">B</text>
<text x="19.1" y="125">C</text>
<text x="275.6" y="125">C</text>
<text x="19.1" y="167.9">D</text>
<text x="275.6" y="167.9">D</text>
<text x="42" y="191.2">1</text>
<text x="84.1" y="191.2">2</text>
<text x="126.3" y="191.2">3</text>
<text x="168.4" y="191.2">4</text>
<text x="210.5" y="191.2">5</text>
<text x="252.6" y="191.2">6</text>
</g>
<text font-size="4" fill="#800000" x="236.9" y="171.5">AVR-LPC</text>
<g font-size="4">
<text x="8.5" y="200.4">5/11/2010</text>
<text x="24.9" y="200.4">9:42:50 PM I:\MCU\ATMEL\AVR\AVR-LPC\Scheme and Board\v.0.0.0\v.0.0.0.sch (Sheet: 7/7)</text>
</g>
<text font-size="3.4" fill="#800000" x="191.2" y="181.7">By The^Day^Of^DooM</text>
<g font-size="2.8" fill="#808080">
<text x="43.9" y="29.3" transform="rotate(-90 43.9 29.3)">+12V</text>
<text x="125.1" y="29.3" transform="rotate(-90 125.1 29.3)">+12V</text>
<text x="206.4" y="29.3" transform="rotate(-90 206.4 29.3)">+12V</text>
<text x="48.9" y="34.4">IC701A</text>
<text x="67.1" y="35.4">51K</text>
<text x="87" y="31.1">LM358MN</text>
<text x="130.2" y="34.4">IC702A</text>
<text x="148.3" y="35.4">51K</text>
<text x="168.3" y="31.1">LM358MN</text>
<text x="211.5" y="34.4">IC703A</text>
<text x="229.6" y="35.4">51K</text>
<text x="249.6" y="31.1">LM358MN</text>
<text x="65" y="40.2">R701</text>
<text x="87" y="38.7">IC701B</text>
<text x="146.3" y="40.2">R702</text>
<text x="168.3" y="38.7">IC702B</text>
<text x="227.6" y="40.2">R703</text>
<text x="249.6" y="38.7">IC703B</text>
<text x="48.9" y="42">LM358MN</text>
<text x="130.2" y="42">LM358MN</text>
<text x="211.5" y="42">LM358MN</text>
<text x="267.3" y="47.1" transform="rotate(-90 267.3 47.1)">AI[0..7],AIN_PUT[0..7]</text>
<text x="34.7" y="52.7" transform="rotate(-90 34.7 52.7)">R704</text>
<text x="39.5" y="53.2" transform="rotate(-90 39.5 53.2)">500</text>
<text x="72.8" y="53.9" transform="rotate(-90 72.8 53.9)">R707</text>
<text x="84" y="52.7">100nF/63V</text>
<text x="84" y="48.6">C701</text>
<text x="116" y="52.7" transform="rotate(-90 116 52.7)">R705</text>
<text x="120.8" y="53.2" transform="rotate(-90 120.8 53.2)">500</text>
<text x="154.1" y="53.9" transform="rotate(-90 154.1 53.9)">R708</text>
<text x="165.2" y="52.7">100nF/63V</text>
<text x="165.2" y="48.6">C702</text>
<text x="197.2" y="52.7" transform="rotate(-90 197.2 52.7)">R706</text>
<text x="202.1" y="53.2" transform="rotate(-90 202.1 53.2)">500</text>
<text x="235.3" y="53.9" transform="rotate(-90 235.3 53.9)">R709</text>
<text x="246.5" y="52.7">100nF/63V</text>
<text x="246.5" y="48.6">C703</text>
<text x="43.9" y="54.7" transform="rotate(-90 43.9 54.7)">AGND</text>
<text x="77.6" y="54.4" transform="rotate(-90 77.6 54.4)">51K</text>
<text x="125.1" y="54.7" transform="rotate(-90 125.1 54.7)">AGND</text>
<text x="158.9" y="54.4" transform="rotate(-90 158.9 54.4)">51K</text>
<text x="206.4" y="54.7" transform="rotate(-90 206.4 54.7)">AGND</text>
<text x="240.2" y="54.4" transform="rotate(-90 240.2 54.4)">51K</text>
<text x="28.6" y="62.3" transform="rotate(-90 28.6 62.3)">AI0</text>
<text x="33.7" y="64.9" transform="rotate(-90 33.7 64.9)">AGND</text>
<text x="71.8" y="64.9" transform="rotate(-90 71.8 64.9)">AGND</text>
<text x="79.4" y="64.9" transform="rotate(-90 79.4 64.9)">AGND</text>
<text x="102.3" y="62.3" transform="rotate(-90 102.3 62.3)">AIN_PUT0</text>
<text x="109.9" y="62.3" transform="rotate(-90 109.9 62.3)">AI1</text>
<text x="115" y="64.9" transform="rotate(-90 115 64.9)">AGND</text>
<text x="122.6" y="64.9">AI[0..2],AIN_PUT[0..2]</text>
<text x="153.1" y="64.9" transform="rotate(-90 153.1 64.9)">AGND</text>
<text x="160.7" y="64.9" transform="rotate(-90 160.7 64.9)">AGND</text>
<text x="183.5" y="62.3" transform="rotate(-90 183.5 62.3)">AIN_PUT1</text>
<text x="191.2" y="62.3" transform="rotate(-90 191.2 62.3)">AI2</text>
<text x="196.2" y="64.9" transform="rotate(-90 196.2 64.9)">AGND</text>
<text x="234.3" y="64.9" transform="rotate(-90 234.3 64.9)">AGND</text>
<text x="241.9" y="64.9" transform="rotate(-90 241.9 64.9)">AGND</text>
<text x="264.8" y="62.3" transform="rotate(-90 264.8 62.3)">AIN_PUT2</text>
<text x="43.9" y="77.6" transform="rotate(-90 43.9 77.6)">+12V</text>
<text x="125.1" y="77.6" transform="rotate(-90 125.1 77.6)">+12V</text>
<text x="206.4" y="77.6" transform="rotate(-90 206.4 77.6)">+12V</text>
<text x="48.9" y="82.6">IC704A</text>
<text x="67.1" y="83.7">51K</text>
<text x="87" y="79.3">LM358MN</text>
<text x="130.2" y="82.6">IC705A</text>
<text x="148.3" y="83.7">51K</text>
<text x="168.3" y="79.3">LM358MN</text>
<text x="211.5" y="82.6">IC706A</text>
<text x="229.6" y="83.7">51K</text>
<text x="249.6" y="79.3">LM358MN</text>
<text x="65" y="88.5">R710</text>
<text x="87" y="87">IC704B</text>
<text x="146.5" y="88.5">R711</text>
<text x="168.3" y="87">IC705B</text>
<text x="227.6" y="88.5">R712</text>
<text x="249.6" y="87">IC706B</text>
<text x="48.9" y="90.3">LM358MN</text>
<text x="130.2" y="90.3">LM358MN</text>
<text x="211.5" y="90.3">LM358MN</text>
<text x="34.7" y="100.9" transform="rotate(-90 34.7 100.9)">R713</text>
<text x="39.5" y="101.4" transform="rotate(-90 39.5 101.4)">500</text>
<text x="84" y="100.9">100nF/63V</text>
<text x="84" y="96.9">C704</text>
<text x="116" y="100.9" transform="rotate(-90 116 100.9)">R714</text>
<text x="120.8" y="101.4" transform="rotate(-90 120.8 101.4)">500</text>
<text x="165.2" y="100.9">100nF/63V</text>
<text x="165.2" y="96.9">C705</text>
<text x="197.2" y="100.9" transform="rotate(-90 197.2 100.9)">R715</text>
<text x="202.1" y="101.4" transform="rotate(-90 202.1 101.4)">500</text>
<text x="246.5" y="100.9">100nF/63V</text>
<text x="246.5" y="96.9">C706</text>
<text x="43.9" y="103" transform="rotate(-90 43.9 103)">AGND</text>
<text x="72.8" y="102.2" transform="rotate(-90 72.8 102.2)">R716</text>
<text x="77.6" y="102.7" transform="rotate(-90 77.6 102.7)">51K</text>
<text x="125.1" y="103" transform="rotate(-90 125.1 103)">AGND</text>
<text x="154.1" y="102.2" transform="rotate(-90 154.1 102.2)">R717</text>
<text x="158.9" y="102.7" transform="rotate(-90 158.9 102.7)">51K</text>
<text x="206.4" y="103" transform="rotate(-90 206.4 103)">AGND</text>
<text x="235.3" y="102.2" transform="rotate(-90 235.3 102.2)">R718</text>
<text x="240.2" y="102.7" transform="rotate(-90 240.2 102.7)">51K</text>
<text x="28.6" y="110.6" transform="rotate(-90 28.6 110.6)">AI3</text>
<text x="33.7" y="113.1" transform="rotate(-90 33.7 113.1)">AGND</text>
<text x="71.8" y="113.1" transform="rotate(-90 71.8 113.1)">AGND</text>
<text x="79.4" y="113.1" transform="rotate(-90 79.4 113.1)">AGND</text>
<text x="102.3" y="110.6" transform="rotate(-90 102.3 110.6)">AIN_PUT3</text>
<text x="109.9" y="110.6" transform="rotate(-90 109.9 110.6)">AI4</text>
<text x="115" y="113.1" transform="rotate(-90 115 113.1)">AGND</text>
<text x="122.6" y="113.1">AI[3..5],AIN_PUT[3..5]</text>
<text x="153.1" y="113.1" transform="rotate(-90 153.1 113.1)">AGND</text>
<text x="160.7" y="113.1" transform="rotate(-90 160.7 113.1)">AGND</text>
<text x="183.5" y="110.6" transform="rotate(-90 183.5 110.6)">AIN_PUT4</text>
<text x="191.2" y="110.6" transform="rotate(-90 191.2 110.6)">AI5</text>
<text x="196.2" y="113.1" transform="rotate(-90 196.2 113.1)">AGND</text>
<text x="234.3" y="113.1" transform="rotate(-90 234.3 113.1)">AGND</text>
<text x="241.9" y="113.1" transform="rotate(-90 241.9 113.1)">AGND</text>
<text x="264.8" y="110.6" transform="rotate(-90 264.8 110.6)">AIN_PUT5</text>
<text x="43.9" y="125.8" transform="rotate(-90 43.9 125.8)">+12V</text>
<text x="125.1" y="125.8" transform="rotate(-90 125.1 125.8)">+12V</text>
<text x="48.9" y="130.9">IC707A</text>
<text x="67.1" y="131.9">51K</text>
<text x="87" y="127.6">LM358MN</text>
<text x="130.2" y="130.9">IC708A</text>
<text x="148.3" y="131.9">51K</text>
<text x="168.3" y="127.6">LM358MN</text>
<text x="65" y="136.7">R719</text>
<text x="87" y="135.2">IC707B</text>
<text x="146.3" y="136.7">R720</text>
<text x="168.3" y="135.2">IC708B</text>
<text x="48.9" y="138.5">LM358MN</text>
<text x="130.2" y="138.5">LM358MN</text>
<text x="34.7" y="149.2" transform="rotate(-90 34.7 149.2)">R721</text>
<text x="39.5" y="149.7" transform="rotate(-90 39.5 149.7)">500</text>
<text x="84" y="149.2">100nF/63V</text>
<text x="84" y="145.1">C707</text>
<text x="116" y="149.2" transform="rotate(-90 116 149.2)">R722</text>
<text x="120.8" y="149.7" transform="rotate(-90 120.8 149.7)">500</text>
<text x="165.2" y="149.2">100nF/63V</text>
<text x="165.2" y="145.1">C708</text>
<text x="43.9" y="151.2" transform="rotate(-90 43.9 151.2)">AGND</text>
<text x="72.8" y="150.4" transform="rotate(-90 72.8 150.4)">R723</text>
<text x="77.6" y="150.9" transform="rotate(-90 77.6 150.9)">51K</text>
<text x="125.1" y="151.2" transform="rotate(-90 125.1 151.2)">AGND</text>
<text x="154.1" y="150.4" transform="rotate(-90 154.1 150.4)">R724</text>
<text x="158.9" y="150.9" transform="rotate(-90 158.9 150.9)">51K</text>
<text x="28.6" y="158.8" transform="rotate(-90 28.6 158.8)">AI6</text>
<text x="33.7" y="161.4" transform="rotate(-90 33.7 161.4)">AGND</text>
<text x="71.8" y="161.4" transform="rotate(-90 71.8 161.4)">AGND</text>
<text x="79.4" y="161.4" transform="rotate(-90 79.4 161.4)">AGND</text>
<text x="102.3" y="158.8" transform="rotate(-90 102.3 158.8)">AIN_PUT6</text>
<text x="109.9" y="158.8" transform="rotate(-90 109.9 158.8)">AI7</text>
<text x="115" y="161.4" transform="rotate(-90 115 161.4)">AGND</text>
<text x="122.6" y="161.4">AI[6..7],AIN_PUT[6..7]</text>
<text x="153.1" y="161.4" transform="rotate(-90 153.1 161.4)">AGND</text>
<text x="160.7" y="161.4" transform="rotate(-90 160.7 161.4)">AGND</text>
<text x="183.5" y="158.8" transform="rotate(-90 183.5 158.8)">AIN_PUT7</text>
</g>
<g font-size="2.4" fill="#808080">
<text x="39.8" y="34">3</text>
<text x="46" y="32.1" transform="rotate(-90 46 32.1)">8</text>
<text x="77.9" y="31.5">6</text>
<text x="89.9" y="34">7</text>
<text x="121" y="34">3</text>
<text x="127.3" y="32.1" transform="rotate(-90 127.3 32.1)">8</text>
<text x="159.1" y="31.5">6</text>
<text x="171.2" y="34">7</text>
<text x="202.3" y="34">3</text>
<text x="208.6" y="32.1" transform="rotate(-90 208.6 32.1)">8</text>
<text x="240.4" y="31.5">6</text>
<text x="252.5" y="34">7</text>
<text x="39.8" y="39.1">2</text>
<text x="51.8" y="36.6">1</text>
<text x="77.9" y="36.6">5</text>
<text x="121" y="39.1">2</text>
<text x="133.1" y="36.6">1</text>
<text x="159.1" y="36.6">5</text>
<text x="202.3" y="39.1">2</text>
<text x="214.4" y="36.6">1</text>
<text x="240.4" y="36.6">5</text>
<text x="46" y="43" transform="rotate(-90 46 43)">4</text>
<text x="127.3" y="43" transform="rotate(-90 127.3 43)">4</text>
<text x="208.6" y="43" transform="rotate(-90 208.6 43)">4</text>
<text x="39.8" y="82.3">3</text>
<text x="46" y="80.3" transform="rotate(-90 46 80.3)">8</text>
<text x="77.9" y="79.7">6</text>
<text x="89.9" y="82.3">7</text>
<text x="121" y="82.3">3</text>
<text x="127.3" y="80.3" transform="rotate(-90 127.3 80.3)">8</text>
<text x="159.1" y="79.7">6</text>
<text x="171.2" y="82.3">7</text>
<text x="202.3" y="82.3">3</text>
<text x="208.6" y="80.3" transform="rotate(-90 208.6 80.3)">8</text>
<text x="240.4" y="79.7">6</text>
<text x="252.5" y="82.3">7</text>
<text x="39.8" y="87.4">2</text>
<text x="51.8" y="84.8">1</text>
<text x="77.9" y="84.8">5</text>
<text x="121" y="87.4">2</text>
<text x="133.1" y="84.8">1</text>
<text x="159.1" y="84.8">5</text>
<text x="202.3" y="87.4">2</text>
<text x="214.4" y="84.8">1</text>
<text x="240.4" y="84.8">5</text>
<text x="46" y="91.2" transform="rotate(-90 46 91.2)">4</text>
<text x="127.3" y="91.2" transform="rotate(-90 127.3 91.2)">4</text>
<text x="208.6" y="91.2" transform="rotate(-90 208.6 91.2)">4</text>
<text x="39.8" y="130.5">3</text>
<text x="46" y="128.6" transform="rotate(-90 46 128.6)">8</text>
<text x="77.9" y="128">6</text>
<text x="89.9" y="130.5">7</text>
<text x="121" y="130.5">3</text>
<text x="127.3" y="128.6" transform="rotate(-90 127.3 128.6)">8</text>
<text x="159.1" y="128">6</text>
<text x="171.2" y="130.5">7</text>
<text x="39.8" y="135.6">2</text>
<text x="51.8" y="133.1">1</text>
<text x="77.9" y="133.1">5</text>
<text x="121" y="135.6">2</text>
<text x="133.1" y="133.1">1</text>
<text x="159.1" y="133.1">5</text>
<text x="46" y="139.5" transform="rotate(-90 46 139.5)">4</text>
<text x="127.3" y="139.5" transform="rotate(-90 127.3 139.5)">4</text>
</g>
</svg>
